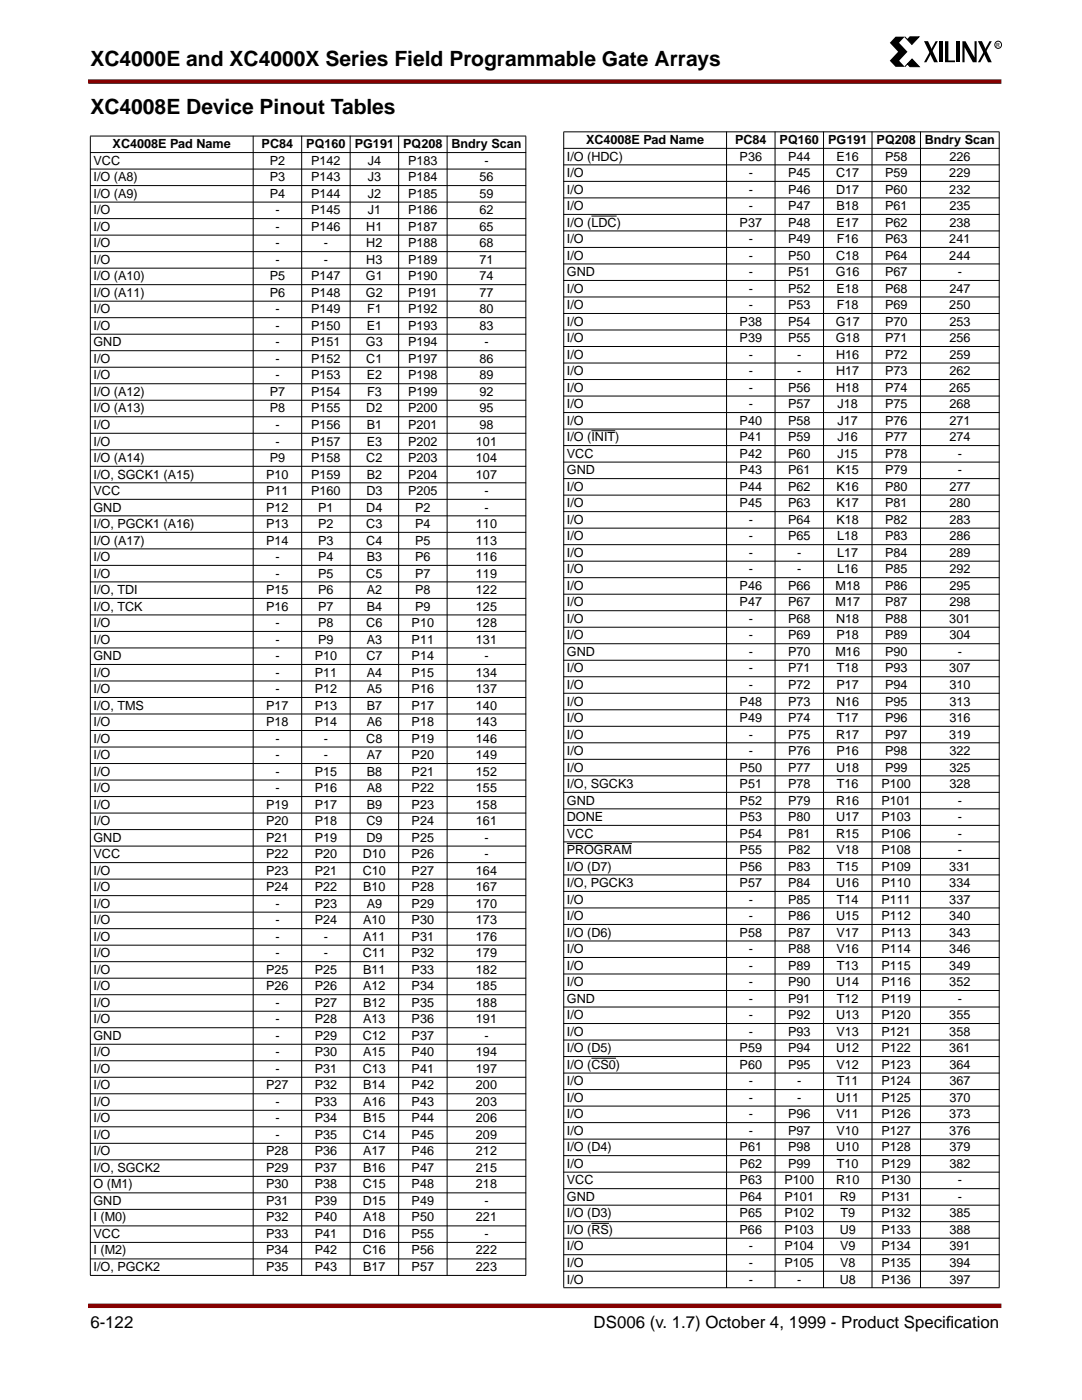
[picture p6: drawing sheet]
<svg xmlns="http://www.w3.org/2000/svg" width="216mm" height="279mm" viewBox="0 0 216 279" stroke-linecap="round" stroke-linejoin="round" font-family="sans-serif">
<path d="M178.7 7.3h1.8l-1.1 1.2 1.7 1.8-1.7 1.8 1.1 1.2h-1.8l-1.2-1.2 1.7-1.8-1.6-1.8zM184.4 8.2h.8l1.9 4.2h-.7zM186.7 8.2h.4l-2.3 4.2h-.4zM187.3 8.2h.7v4.2h-.7zM188.6 8.2h.6v3.9h1.4v.3h-2zM190.9 8.2h.7v4.2h-.7zM192 8.2h.7l1.8 3.3v-3.3h.4v4.2h-.8l-1.6-3v3h-.5zM195.1 8.2h.8l2 4.2h-.8zM197.5 8.2h.4l-2.3 4.2h-.5z" fill="#000"/>
<path d="M180.5 7.3l.6 .6 .5-.5h1.8l-1.4 1.5zM182 11.8l1.4 1.5h-1.8l-.5-.5-.6 .5z" fill="#000" stroke="#000" stroke-width=".2"/>
<circle cx="199.2" cy="9" r=".7" fill="none" stroke="#000" stroke-width=".2"/>
<path d="M18 16.3h181.4M18 260.6h181.4" fill="none" stroke="#850000" stroke-width=".88"/>
<path d="M18 262.9h181.4v4.3h-181.4z" fill-rule="evenodd" fill="#fff"/>
<g fill="#000" stroke="#000" stroke-width=".2">
<path d="M18 27.2h87zM18 30.4h87zM18 33.7h87zM18 37h87zM112.4 26.3h87zM112.4 29.6h87zM112.4 32.9h87zM112.4 36.2h87zM112.4 39.5h87zM18 40.3h87zM18 43.6h87zM18 46.9h87z"/>
<path d="M18 50.2h87zM18 53.5h87zM18 56.8h87zM112.4 42.8h87zM112.4 46.1h87zM112.4 49.4h87zM112.4 52.7h87zM112.4 56h87zM112.4 59.3h87zM18 60.1h87zM18 63.4h87zM18 66.7h87z"/>
<path d="M18 70h87zM18 73.3h87zM18 76.6h87zM18 79.9h87zM112.4 62.6h87zM112.4 65.9h87zM112.4 69.2h87zM112.4 72.4h87zM112.4 75.7h87zM112.4 79h87zM18 83.2h87zM18 86.5h87z"/>
<path d="M18 89.8h87zM18 93.1h87zM18 96.4h87zM18 99.7h87zM112.4 82.3h87zM112.4 85.6h87zM112.4 88.9h87zM112.4 92.2h87zM112.4 95.5h87zM112.4 98.8h87zM18 102.9h87zM18 106.2h87z"/>
<path d="M18 109.5h87zM18 112.8h87zM18 116.1h87zM18 119.4h87zM112.4 102.1h87zM112.4 105.4h87zM112.4 108.7h87zM112.4 112h87zM112.4 115.3h87zM112.4 118.6h87zM18 122.7h87zM18 126h87z"/>
<path d="M18 129.3h87zM18 132.6h87zM18 135.9h87zM18 139.2h87zM112.4 121.9h87zM112.4 125.2h87zM112.4 128.5h87zM112.4 131.8h87zM112.4 135.1h87zM112.4 138.4h87zM18 142.5h87zM18 145.8h87z"/>
<path d="M18 149.1h87zM18 152.4h87zM18 155.7h87zM18 159h87zM112.4 141.7h87zM112.4 144.9h87zM112.4 148.2h87zM112.4 151.5h87zM112.4 154.8h87zM112.4 158.1h87zM18 162.3h87zM18 165.6h87z"/>
<path d="M18 168.9h87zM18 172.2h87zM18 175.4h87zM18 178.7h87zM112.4 161.4h87zM112.4 164.7h87zM112.4 168h87zM112.4 171.3h87zM112.4 174.6h87zM112.4 177.9h87zM18 182h87zM18 185.3h87z"/>
<path d="M18 188.6h87zM18 191.9h87zM18 195.2h87zM18 198.5h87zM112.4 181.2h87zM112.4 184.5h87zM112.4 187.8h87zM112.4 191.1h87zM112.4 194.4h87zM112.4 197.7h87zM18 201.8h87zM18 205.1h87z"/>
<path d="M18 208.4h87zM18 211.7h87zM18 215h87zM18 218.3h87zM112.4 201h87zM112.4 204.3h87zM112.4 207.6h87zM112.4 210.9h87zM112.4 214.2h87zM112.4 217.4h87zM18 221.6h87zM18 224.9h87z"/>
<path d="M18 228.2h87zM18 231.5h87zM18 234.8h87zM18 238.1h87zM112.4 220.7h87zM112.4 224h87zM112.4 227.3h87zM112.4 230.6h87zM112.4 233.9h87zM112.4 237.2h87zM18 27.2v227.3zM50.5 27.1v227.5z"/>
<path d="M60.2 27.1v227.5zM69.9 27.1v227.5zM79.5 27.1v227.5zM89.2 27.1v227.5zM104.9 27.2v227.3zM18 241.4h87zM18 244.7h87zM18 247.9h87zM18 251.2h87zM18 254.5h87zM112.5 26.4v230.5zM145 26.3v230.7z"/>
<path d="M154.7 26.3v230.7zM164.3 26.3v230.7zM174 26.3v230.7zM183.7 26.3v230.7zM199.4 26.4v230.5zM112.4 240.5h87zM112.4 243.8h87zM112.4 247.1h87zM112.4 250.4h87zM112.4 253.7h87zM112.4 257h87z"/>
</g>
<path d="M118 43.1h5M118 86h4.8M113.1 168.3h13M118 211.2h4.9M118 244.1h3.5" fill="none" stroke="#000" stroke-width=".2"/>
<g font-size="4.2">
<text x="18" y="13.1">XC4000E and XC4000X Series Field Programmable Gate Arrays</text>
<text x="18" y="22.8">XC4008E Device Pinout Tables</text>
</g>
<g font-size="3.4">
<text x="18" y="265.1">6-122</text>
<text x="118.5" y="265.1">DS006 (v. 1.7) October 4, 1999 - Product Specif</text>
<text x="188.7" y="265.1">ication</text>
</g>
<g font-size="2.5">
<text x="22.5" y="29.6">XC4008E Pad Name</text>
<text x="52.2" y="29.6">PC84</text>
<text x="61.1" y="29.6">PQ160</text>
<text x="70.8" y="29.6">PG191</text>
<text x="80.5" y="29.6">PQ208 Bndry Scan</text>
<text x="116.9" y="28.8">XC4008E Pad Name</text>
<text x="146.7" y="28.8">PC84</text>
<text x="155.6" y="28.8">PQ160</text>
<text x="165.2" y="28.8">PG191</text>
<text x="174.9" y="28.8">PQ208 Bndry Scan</text>
<text x="18.7" y="32.9">VCC</text>
<text x="53.8" y="32.9">P2</text>
<text x="62.1" y="32.9">P142</text>
<text x="73.4" y="32.9">J4</text>
<text x="81.4" y="32.9">P183</text>
<text x="96.7" y="32.9">-</text>
<text x="113.1" y="32.1">I/O (HDC)</text>
<text x="113.1" y="35.4">I/O</text>
<text x="147.6" y="32.1">P36</text>
<text x="149.4" y="35.4">-</text>
<text x="157.2" y="35.4">P45</text>
<text x="157.2" y="32.1">P44</text>
<text x="166.8" y="35.4">C17</text>
<text x="166.9" y="32.1">E16</text>
<text x="176.6" y="35.4">P59</text>
<text x="176.6" y="32.1">P58</text>
<text x="189.4" y="35.4">229</text>
<text x="189.4" y="32.1">226</text>
<text x="18.7" y="36.2">I/O (A8)</text>
<text x="18.7" y="39.5">I/O (A9)</text>
<text x="53.8" y="36.2">P3</text>
<text x="53.8" y="39.5">P4</text>
<text x="62.1" y="36.2">P143</text>
<text x="62.1" y="39.5">P144</text>
<text x="73.4" y="36.2">J3</text>
<text x="73.4" y="39.5">J2</text>
<text x="81.4" y="36.2">P184</text>
<text x="81.4" y="39.5">P185</text>
<text x="95.7" y="36.2">56</text>
<text x="95.7" y="39.5">59</text>
<text x="113.1" y="38.7">I/O</text>
<text x="113.1" y="41.9">I/O</text>
<text x="149.4" y="38.7">-</text>
<text x="149.4" y="41.9">-</text>
<text x="157.2" y="38.7">P46</text>
<text x="157.2" y="41.9">P47</text>
<text x="166.8" y="38.7">D17</text>
<text x="166.9" y="41.9">B18</text>
<text x="176.6" y="38.7">P60</text>
<text x="176.6" y="41.9">P61</text>
<text x="189.4" y="38.7">232</text>
<text x="189.4" y="41.9">235</text>
<text x="18.7" y="42.8">I/O</text>
<text x="18.7" y="46.1">I/O</text>
<text x="54.9" y="42.8">-</text>
<text x="54.9" y="46.1">-</text>
<text x="62.1" y="42.8">P145</text>
<text x="62.1" y="46.1">P146</text>
<text x="73.1" y="46.1">H1</text>
<text x="73.4" y="42.8">J1</text>
<text x="81.4" y="42.8">P186</text>
<text x="81.4" y="46.1">P187</text>
<text x="95.7" y="42.8">62</text>
<text x="95.7" y="46.1">65</text>
<text x="113.1" y="45.2">I/O (LDC)</text>
<text x="147.6" y="45.2">P37</text>
<text x="157.2" y="45.2">P48</text>
<text x="166.9" y="45.2">E17</text>
<text x="176.6" y="45.2">P62</text>
<text x="189.4" y="45.2">238</text>
<text x="18.7" y="49.4">I/O</text>
<text x="18.7" y="52.7">I/O</text>
<text x="54.9" y="49.4">-</text>
<text x="54.9" y="52.7">-</text>
<text x="64.6" y="49.4">-</text>
<text x="64.6" y="52.7">-</text>
<text x="73.1" y="49.4">H2</text>
<text x="73.1" y="52.7">H3</text>
<text x="81.4" y="49.4">P188</text>
<text x="81.4" y="52.7">P189</text>
<text x="95.7" y="49.4">68</text>
<text x="95.7" y="52.7">71</text>
<text x="113.1" y="48.5">I/O</text>
<text x="113.1" y="51.8">I/O</text>
<text x="149.4" y="48.5">-</text>
<text x="149.4" y="51.8">-</text>
<text x="157.2" y="48.5">P49</text>
<text x="157.2" y="51.8">P50</text>
<text x="166.8" y="51.8">C18</text>
<text x="167" y="48.5">F16</text>
<text x="176.6" y="48.5">P63</text>
<text x="176.6" y="51.8">P64</text>
<text x="189.4" y="48.5">241</text>
<text x="189.4" y="51.8">244</text>
<text x="18.7" y="56">I/O (A10)</text>
<text x="18.7" y="59.3">I/O (A11)</text>
<text x="53.8" y="56">P5</text>
<text x="53.8" y="59.3">P6</text>
<text x="62.1" y="56">P147</text>
<text x="62.1" y="59.3">P148</text>
<text x="73" y="56">G1</text>
<text x="73" y="59.3">G2</text>
<text x="81.4" y="56">P190</text>
<text x="81.4" y="59.3">P191</text>
<text x="95.7" y="56">74</text>
<text x="95.7" y="59.3">77</text>
<text x="113.1" y="55.1">GND</text>
<text x="113.1" y="58.4">I/O</text>
<text x="149.4" y="55.1">-</text>
<text x="149.4" y="58.4">-</text>
<text x="157.2" y="55.1">P51</text>
<text x="157.2" y="58.4">P52</text>
<text x="166.8" y="55.1">G16</text>
<text x="166.9" y="58.4">E18</text>
<text x="176.6" y="55.1">P67</text>
<text x="176.6" y="58.4">P68</text>
<text x="189.4" y="58.4">247</text>
<text x="191.1" y="55.1">-</text>
<text x="18.7" y="62.6">I/O</text>
<text x="18.7" y="65.8">I/O</text>
<text x="54.9" y="62.6">-</text>
<text x="54.9" y="65.8">-</text>
<text x="62.1" y="62.6">P149</text>
<text x="62.1" y="65.8">P150</text>
<text x="73.2" y="65.8">E1</text>
<text x="73.2" y="62.6">F1</text>
<text x="81.4" y="62.6">P192</text>
<text x="81.4" y="65.8">P193</text>
<text x="95.7" y="62.6">80</text>
<text x="95.7" y="65.8">83</text>
<text x="113.1" y="61.7">I/O</text>
<text x="113.1" y="65">I/O</text>
<text x="147.6" y="65">P38</text>
<text x="149.4" y="61.7">-</text>
<text x="157.2" y="61.7">P53</text>
<text x="157.2" y="65">P54</text>
<text x="166.8" y="65">G17</text>
<text x="167" y="61.7">F18</text>
<text x="176.6" y="61.7">P69</text>
<text x="176.6" y="65">P70</text>
<text x="189.4" y="61.7">250</text>
<text x="189.4" y="65">253</text>
<text x="18.7" y="69.1">GND</text>
<text x="54.9" y="69.1">-</text>
<text x="62.1" y="69.1">P151</text>
<text x="73" y="69.1">G3</text>
<text x="81.4" y="69.1">P194</text>
<text x="96.7" y="69.1">-</text>
<text x="113.1" y="68.3">I/O</text>
<text x="113.1" y="71.6">I/O</text>
<text x="147.6" y="68.3">P39</text>
<text x="149.4" y="71.6">-</text>
<text x="157.2" y="68.3">P55</text>
<text x="159.1" y="71.6">-</text>
<text x="166.8" y="68.3">G18</text>
<text x="166.9" y="71.6">H16</text>
<text x="176.6" y="71.6">P72</text>
<text x="176.6" y="68.3">P71</text>
<text x="189.4" y="71.6">259</text>
<text x="189.4" y="68.3">256</text>
<text x="18.7" y="72.4">I/O</text>
<text x="18.7" y="75.7">I/O</text>
<text x="54.9" y="72.4">-</text>
<text x="54.9" y="75.7">-</text>
<text x="62.1" y="72.4">P152</text>
<text x="62.1" y="75.7">P153</text>
<text x="73.1" y="72.4">C1</text>
<text x="73.2" y="75.7">E2</text>
<text x="81.4" y="72.4">P197</text>
<text x="81.4" y="75.7">P198</text>
<text x="95.7" y="72.4">86</text>
<text x="95.7" y="75.7">89</text>
<text x="113.1" y="74.9">I/O</text>
<text x="149.4" y="74.9">-</text>
<text x="159.1" y="74.9">-</text>
<text x="166.9" y="74.9">H17</text>
<text x="176.6" y="74.9">P73</text>
<text x="189.4" y="74.9">262</text>
<text x="18.7" y="79">I/O (A12)</text>
<text x="18.7" y="82.3">I/O (A13)</text>
<text x="53.8" y="79">P7</text>
<text x="53.8" y="82.3">P8</text>
<text x="62.1" y="79">P154</text>
<text x="62.1" y="82.3">P155</text>
<text x="73.1" y="82.3">D2</text>
<text x="73.2" y="79">F3</text>
<text x="81.4" y="79">P199</text>
<text x="81.4" y="82.3">P200</text>
<text x="95.7" y="79">92</text>
<text x="95.7" y="82.3">95</text>
<text x="113.1" y="78.2">I/O</text>
<text x="113.1" y="81.5">I/O</text>
<text x="149.4" y="78.2">-</text>
<text x="149.4" y="81.5">-</text>
<text x="157.2" y="78.2">P56</text>
<text x="157.2" y="81.5">P57</text>
<text x="166.8" y="78.2">H18</text>
<text x="167.1" y="81.5">J18</text>
<text x="176.6" y="78.2">P74</text>
<text x="176.6" y="81.5">P75</text>
<text x="189.4" y="78.2">265</text>
<text x="189.4" y="81.5">268</text>
<text x="18.7" y="85.6">I/O</text>
<text x="18.7" y="88.9">I/O</text>
<text x="54.9" y="85.6">-</text>
<text x="54.9" y="88.9">-</text>
<text x="62.1" y="85.6">P156</text>
<text x="62.1" y="88.9">P157</text>
<text x="73.2" y="85.6">B1</text>
<text x="73.2" y="88.9">E3</text>
<text x="81.4" y="85.6">P201</text>
<text x="81.4" y="88.9">P202</text>
<text x="95" y="88.9">101</text>
<text x="95.7" y="85.6">98</text>
<text x="113.1" y="84.8">I/O</text>
<text x="113.1" y="88.1">I/O (INIT)</text>
<text x="147.6" y="88.1">P41</text>
<text x="147.6" y="84.8">P40</text>
<text x="157.2" y="88.1">P59</text>
<text x="157.2" y="84.8">P58</text>
<text x="167.1" y="88.1">J16</text>
<text x="167.1" y="84.8">J17</text>
<text x="176.6" y="88.1">P77</text>
<text x="176.6" y="84.8">P76</text>
<text x="189.4" y="88.1">274</text>
<text x="189.4" y="84.8">271</text>
<text x="18.7" y="92.2">I/O (A14)</text>
<text x="18.7" y="95.5">I/O, SGCK1 (A15)</text>
<text x="53.1" y="95.5">P10</text>
<text x="53.8" y="92.2">P9</text>
<text x="62.1" y="92.2">P158</text>
<text x="62.1" y="95.5">P159</text>
<text x="73.1" y="92.2">C2</text>
<text x="73.2" y="95.5">B2</text>
<text x="81.4" y="92.2">P203</text>
<text x="81.4" y="95.5">P204</text>
<text x="95" y="92.2">104</text>
<text x="95" y="95.5">107</text>
<text x="113.1" y="91.4">VCC</text>
<text x="113.1" y="94.7">GND</text>
<text x="147.6" y="91.4">P42</text>
<text x="147.6" y="94.7">P43</text>
<text x="157.2" y="91.4">P60</text>
<text x="157.2" y="94.7">P61</text>
<text x="166.9" y="94.7">K15</text>
<text x="167.1" y="91.4">J15</text>
<text x="176.6" y="91.4">P78</text>
<text x="176.6" y="94.7">P79</text>
<text x="191.1" y="91.4">-</text>
<text x="191.1" y="94.7">-</text>
<text x="18.7" y="98.8">VCC</text>
<text x="53.1" y="98.8">P11</text>
<text x="62.1" y="98.8">P160</text>
<text x="73.1" y="98.8">D3</text>
<text x="81.4" y="98.8">P205</text>
<text x="96.7" y="98.8">-</text>
<text x="113.1" y="98">I/O</text>
<text x="113.1" y="101.3">I/O</text>
<text x="147.6" y="98">P44</text>
<text x="147.6" y="101.3">P45</text>
<text x="157.2" y="98">P62</text>
<text x="157.2" y="101.3">P63</text>
<text x="166.9" y="98">K16</text>
<text x="166.9" y="101.3">K17</text>
<text x="176.6" y="98">P80</text>
<text x="176.6" y="101.3">P81</text>
<text x="189.4" y="98">277</text>
<text x="189.4" y="101.3">280</text>
<text x="18.7" y="102.1">GND</text>
<text x="18.7" y="105.4">I/O, PGCK1 (A16)</text>
<text x="53.1" y="102.1">P12</text>
<text x="53.1" y="105.4">P13</text>
<text x="63.5" y="102.1">P1</text>
<text x="63.5" y="105.4">P2</text>
<text x="73.1" y="102.1">D4</text>
<text x="73.1" y="105.4">C3</text>
<text x="82.8" y="102.1">P2</text>
<text x="82.8" y="105.4">P4</text>
<text x="95" y="105.4">110</text>
<text x="96.7" y="102.1">-</text>
<text x="113.1" y="104.6">I/O</text>
<text x="113.1" y="107.9">I/O</text>
<text x="149.4" y="104.6">-</text>
<text x="149.4" y="107.9">-</text>
<text x="157.2" y="104.6">P64</text>
<text x="157.2" y="107.9">P65</text>
<text x="166.9" y="104.6">K18</text>
<text x="167.1" y="107.9">L18</text>
<text x="176.6" y="104.6">P82</text>
<text x="176.6" y="107.9">P83</text>
<text x="189.4" y="104.6">283</text>
<text x="189.4" y="107.9">286</text>
<text x="18.7" y="108.7">I/O (A17)</text>
<text x="18.7" y="112">I/O</text>
<text x="53.1" y="108.7">P14</text>
<text x="54.9" y="112">-</text>
<text x="63.5" y="108.7">P3</text>
<text x="63.5" y="112">P4</text>
<text x="73.1" y="108.7">C4</text>
<text x="73.2" y="112">B3</text>
<text x="82.8" y="108.7">P5</text>
<text x="82.8" y="112">P6</text>
<text x="95" y="108.7">113</text>
<text x="95" y="112">116</text>
<text x="113.1" y="111.1">I/O</text>
<text x="149.4" y="111.1">-</text>
<text x="159.1" y="111.1">-</text>
<text x="167.1" y="111.1">L17</text>
<text x="176.6" y="111.1">P84</text>
<text x="189.4" y="111.1">289</text>
<text x="18.7" y="115.3">I/O</text>
<text x="18.7" y="118.6">I/O, TDI</text>
<text x="53.1" y="118.6">P15</text>
<text x="54.9" y="115.3">-</text>
<text x="63.5" y="115.3">P5</text>
<text x="63.5" y="118.6">P6</text>
<text x="73.1" y="115.3">C5</text>
<text x="73.2" y="118.6">A2</text>
<text x="82.8" y="115.3">P7</text>
<text x="82.8" y="118.6">P8</text>
<text x="95" y="115.3">119</text>
<text x="95" y="118.6">122</text>
<text x="113.1" y="114.4">I/O</text>
<text x="113.1" y="117.7">I/O</text>
<text x="147.6" y="117.7">P46</text>
<text x="149.4" y="114.4">-</text>
<text x="157.2" y="117.7">P66</text>
<text x="159.1" y="114.4">-</text>
<text x="166.7" y="117.7">M18</text>
<text x="167.1" y="114.4">L16</text>
<text x="176.6" y="114.4">P85</text>
<text x="176.6" y="117.7">P86</text>
<text x="189.4" y="114.4">292</text>
<text x="189.4" y="117.7">295</text>
<text x="18.7" y="121.9">I/O, TCK</text>
<text x="18.7" y="125.2">I/O</text>
<text x="53.1" y="121.9">P16</text>
<text x="54.9" y="125.2">-</text>
<text x="63.5" y="121.9">P7</text>
<text x="63.5" y="125.2">P8</text>
<text x="73.1" y="125.2">C6</text>
<text x="73.2" y="121.9">B4</text>
<text x="82.1" y="125.2">P10</text>
<text x="82.8" y="121.9">P9</text>
<text x="95" y="125.2">128</text>
<text x="95" y="121.9">125</text>
<text x="113.1" y="121">I/O</text>
<text x="113.1" y="124.3">I/O</text>
<text x="147.6" y="121">P47</text>
<text x="149.4" y="124.3">-</text>
<text x="157.2" y="124.3">P68</text>
<text x="157.2" y="121">P67</text>
<text x="166.7" y="121">M17</text>
<text x="166.8" y="124.3">N18</text>
<text x="176.6" y="124.3">P88</text>
<text x="176.6" y="121">P87</text>
<text x="189.4" y="124.3">301</text>
<text x="189.4" y="121">298</text>
<text x="18.7" y="128.4">I/O</text>
<text x="18.7" y="131.7">GND</text>
<text x="54.9" y="128.4">-</text>
<text x="54.9" y="131.7">-</text>
<text x="62.8" y="131.7">P10</text>
<text x="63.5" y="128.4">P9</text>
<text x="73.1" y="131.7">C7</text>
<text x="73.2" y="128.4">A3</text>
<text x="82.1" y="128.4">P11</text>
<text x="82.1" y="131.7">P14</text>
<text x="95" y="128.4">131</text>
<text x="96.7" y="131.7">-</text>
<text x="113.1" y="127.6">I/O</text>
<text x="113.1" y="130.9">GND</text>
<text x="149.4" y="127.6">-</text>
<text x="149.4" y="130.9">-</text>
<text x="157.2" y="127.6">P69</text>
<text x="157.2" y="130.9">P70</text>
<text x="166.7" y="130.9">M16</text>
<text x="166.9" y="127.6">P18</text>
<text x="176.6" y="130.9">P90</text>
<text x="176.6" y="127.6">P89</text>
<text x="189.4" y="127.6">304</text>
<text x="191.1" y="130.9">-</text>
<text x="18.7" y="135">I/O</text>
<text x="54.9" y="135">-</text>
<text x="62.8" y="135">P11</text>
<text x="73.2" y="135">A4</text>
<text x="82.1" y="135">P15</text>
<text x="95" y="135">134</text>
<text x="113.1" y="134.2">I/O</text>
<text x="113.1" y="137.5">I/O</text>
<text x="149.4" y="134.2">-</text>
<text x="149.4" y="137.5">-</text>
<text x="157.2" y="134.2">P71</text>
<text x="157.2" y="137.5">P72</text>
<text x="166.9" y="137.5">P17</text>
<text x="167" y="134.2">T18</text>
<text x="176.6" y="134.2">P93</text>
<text x="176.6" y="137.5">P94</text>
<text x="189.4" y="134.2">307</text>
<text x="189.4" y="137.5">310</text>
<text x="18.7" y="138.3">I/O</text>
<text x="18.7" y="141.6">I/O, TMS</text>
<text x="53.1" y="141.6">P17</text>
<text x="54.9" y="138.3">-</text>
<text x="62.8" y="138.3">P12</text>
<text x="62.8" y="141.6">P13</text>
<text x="73.2" y="138.3">A5</text>
<text x="73.2" y="141.6">B7</text>
<text x="82.1" y="138.3">P16</text>
<text x="82.1" y="141.6">P17</text>
<text x="95" y="138.3">137</text>
<text x="95" y="141.6">140</text>
<text x="113.1" y="140.8">I/O</text>
<text x="147.6" y="140.8">P48</text>
<text x="157.2" y="140.8">P73</text>
<text x="166.9" y="140.8">N16</text>
<text x="176.6" y="140.8">P95</text>
<text x="189.4" y="140.8">313</text>
<text x="18.7" y="144.9">I/O</text>
<text x="18.7" y="148.2">I/O</text>
<text x="53.1" y="144.9">P18</text>
<text x="54.9" y="148.2">-</text>
<text x="62.8" y="144.9">P14</text>
<text x="64.6" y="148.2">-</text>
<text x="73.1" y="148.2">C8</text>
<text x="73.2" y="144.9">A6</text>
<text x="82.1" y="144.9">P18</text>
<text x="82.1" y="148.2">P19</text>
<text x="95" y="144.9">143</text>
<text x="95" y="148.2">146</text>
<text x="113.1" y="144.1">I/O</text>
<text x="113.1" y="147.4">I/O</text>
<text x="147.6" y="144.1">P49</text>
<text x="149.4" y="147.4">-</text>
<text x="157.2" y="147.4">P75</text>
<text x="157.2" y="144.1">P74</text>
<text x="166.8" y="147.4">R17</text>
<text x="167" y="144.1">T17</text>
<text x="176.6" y="147.4">P97</text>
<text x="176.6" y="144.1">P96</text>
<text x="189.4" y="147.4">319</text>
<text x="189.4" y="144.1">316</text>
<text x="18.7" y="151.5">I/O</text>
<text x="18.7" y="154.8">I/O</text>
<text x="54.9" y="151.5">-</text>
<text x="54.9" y="154.8">-</text>
<text x="62.8" y="154.8">P15</text>
<text x="64.6" y="151.5">-</text>
<text x="73.2" y="151.5">A7</text>
<text x="73.2" y="154.8">B8</text>
<text x="82.1" y="151.5">P20</text>
<text x="82.1" y="154.8">P21</text>
<text x="95" y="151.5">149</text>
<text x="95" y="154.8">152</text>
<text x="113.1" y="150.7">I/O</text>
<text x="113.1" y="154">I/O</text>
<text x="147.6" y="154">P50</text>
<text x="149.4" y="150.7">-</text>
<text x="157.2" y="150.7">P76</text>
<text x="157.2" y="154">P77</text>
<text x="166.9" y="154">U18</text>
<text x="166.9" y="150.7">P16</text>
<text x="176.6" y="150.7">P98</text>
<text x="176.6" y="154">P99</text>
<text x="189.4" y="150.7">322</text>
<text x="189.4" y="154">325</text>
<text x="18.7" y="158.1">I/O</text>
<text x="18.7" y="161.4">I/O</text>
<text x="53.1" y="161.4">P19</text>
<text x="54.9" y="158.1">-</text>
<text x="62.8" y="158.1">P16</text>
<text x="62.8" y="161.4">P17</text>
<text x="73.2" y="158.1">A8</text>
<text x="73.2" y="161.4">B9</text>
<text x="82.1" y="158.1">P22</text>
<text x="82.1" y="161.4">P23</text>
<text x="95" y="158.1">155</text>
<text x="95" y="161.4">158</text>
<text x="113.1" y="157.3">I/O, SGCK3</text>
<text x="113.1" y="160.6">GND</text>
<text x="147.6" y="157.3">P51</text>
<text x="147.6" y="160.6">P52</text>
<text x="157.2" y="157.3">P78</text>
<text x="157.2" y="160.6">P79</text>
<text x="166.9" y="160.6">R16</text>
<text x="167" y="157.3">T16</text>
<text x="175.9" y="157.3">P100</text>
<text x="175.9" y="160.6">P101</text>
<text x="189.4" y="157.3">328</text>
<text x="191.1" y="160.6">-</text>
<text x="18.7" y="164.7">I/O</text>
<text x="18.7" y="168">GND</text>
<text x="53.1" y="164.7">P20</text>
<text x="53.1" y="168">P21</text>
<text x="62.8" y="164.7">P18</text>
<text x="62.8" y="168">P19</text>
<text x="73.1" y="164.7">C9</text>
<text x="73.1" y="168">D9</text>
<text x="82.1" y="164.7">P24</text>
<text x="82.1" y="168">P25</text>
<text x="95" y="164.7">161</text>
<text x="96.7" y="168">-</text>
<text x="113.1" y="163.9">DONE</text>
<text x="113.1" y="167.2">VCC</text>
<text x="147.6" y="163.9">P53</text>
<text x="147.6" y="167.2">P54</text>
<text x="157.2" y="163.9">P80</text>
<text x="157.2" y="167.2">P81</text>
<text x="166.9" y="163.9">U17</text>
<text x="166.9" y="167.2">R15</text>
<text x="175.9" y="163.9">P103</text>
<text x="175.9" y="167.2">P106</text>
<text x="191.1" y="163.9">-</text>
<text x="191.1" y="167.2">-</text>
<text x="18.7" y="171.3">VCC</text>
<text x="53.1" y="171.3">P22</text>
<text x="62.8" y="171.3">P20</text>
<text x="72.4" y="171.3">D10</text>
<text x="82.1" y="171.3">P26</text>
<text x="96.7" y="171.3">-</text>
<text x="113.1" y="173.8">I/O (D7)</text>
<text x="113.1" y="170.5">PROGRAM</text>
<text x="147.6" y="170.5">P55</text>
<text x="147.6" y="173.8">P56</text>
<text x="157.2" y="170.5">P82</text>
<text x="157.2" y="173.8">P83</text>
<text x="166.9" y="170.5">V18</text>
<text x="167" y="173.8">T15</text>
<text x="175.9" y="170.5">P108</text>
<text x="175.9" y="173.8">P109</text>
<text x="189.4" y="173.8">331</text>
<text x="191.1" y="170.5">-</text>
<text x="18.7" y="174.6">I/O</text>
<text x="18.7" y="177.9">I/O</text>
<text x="53.1" y="174.6">P23</text>
<text x="53.1" y="177.9">P24</text>
<text x="62.8" y="174.6">P21</text>
<text x="62.8" y="177.9">P22</text>
<text x="72.4" y="174.6">C10</text>
<text x="72.5" y="177.9">B10</text>
<text x="82.1" y="174.6">P27</text>
<text x="82.1" y="177.9">P28</text>
<text x="95" y="174.6">164</text>
<text x="95" y="177.9">167</text>
<text x="113.1" y="177.1">I/O, PGCK3</text>
<text x="147.6" y="177.1">P57</text>
<text x="157.2" y="177.1">P84</text>
<text x="166.9" y="177.1">U16</text>
<text x="175.9" y="177.1">P110</text>
<text x="189.4" y="177.1">334</text>
<text x="18.7" y="181.2">I/O</text>
<text x="18.7" y="184.5">I/O</text>
<text x="54.9" y="181.2">-</text>
<text x="54.9" y="184.5">-</text>
<text x="62.8" y="181.2">P23</text>
<text x="62.8" y="184.5">P24</text>
<text x="72.5" y="184.5">A10</text>
<text x="73.2" y="181.2">A9</text>
<text x="82.1" y="181.2">P29</text>
<text x="82.1" y="184.5">P30</text>
<text x="95" y="181.2">170</text>
<text x="95" y="184.5">173</text>
<text x="113.1" y="180.4">I/O</text>
<text x="113.1" y="183.7">I/O</text>
<text x="149.4" y="180.4">-</text>
<text x="149.4" y="183.7">-</text>
<text x="157.2" y="180.4">P85</text>
<text x="157.2" y="183.7">P86</text>
<text x="166.8" y="183.7">U15</text>
<text x="167" y="180.4">T14</text>
<text x="175.9" y="180.4">P111</text>
<text x="175.9" y="183.7">P112</text>
<text x="189.4" y="180.4">337</text>
<text x="189.4" y="183.7">340</text>
<text x="18.7" y="187.7">I/O</text>
<text x="18.7" y="191">I/O</text>
<text x="54.9" y="187.7">-</text>
<text x="54.9" y="191">-</text>
<text x="64.6" y="187.7">-</text>
<text x="64.6" y="191">-</text>
<text x="72.4" y="191">C11</text>
<text x="72.5" y="187.7">A11</text>
<text x="82.1" y="187.7">P31</text>
<text x="82.1" y="191">P32</text>
<text x="95" y="187.7">176</text>
<text x="95" y="191">179</text>
<text x="113.1" y="186.9">I/O (D6)</text>
<text x="113.1" y="190.2">I/O</text>
<text x="147.6" y="186.9">P58</text>
<text x="149.4" y="190.2">-</text>
<text x="157.2" y="190.2">P88</text>
<text x="157.2" y="186.9">P87</text>
<text x="166.9" y="190.2">V16</text>
<text x="166.9" y="186.9">V17</text>
<text x="175.9" y="190.2">P114</text>
<text x="175.9" y="186.9">P113</text>
<text x="189.4" y="190.2">346</text>
<text x="189.4" y="186.9">343</text>
<text x="18.7" y="194.3">I/O</text>
<text x="18.7" y="197.6">I/O</text>
<text x="53.1" y="194.3">P25</text>
<text x="53.1" y="197.6">P26</text>
<text x="62.8" y="194.3">P25</text>
<text x="62.8" y="197.6">P26</text>
<text x="72.5" y="194.3">B11</text>
<text x="72.5" y="197.6">A12</text>
<text x="82.1" y="194.3">P33</text>
<text x="82.1" y="197.6">P34</text>
<text x="95" y="194.3">182</text>
<text x="95" y="197.6">185</text>
<text x="113.1" y="193.5">I/O</text>
<text x="113.1" y="196.8">I/O</text>
<text x="149.4" y="193.5">-</text>
<text x="149.4" y="196.8">-</text>
<text x="157.2" y="193.5">P89</text>
<text x="157.2" y="196.8">P90</text>
<text x="166.8" y="196.8">U14</text>
<text x="167" y="193.5">T13</text>
<text x="175.9" y="193.5">P115</text>
<text x="175.9" y="196.8">P116</text>
<text x="189.4" y="193.5">349</text>
<text x="189.4" y="196.8">352</text>
<text x="18.7" y="200.9">I/O</text>
<text x="54.9" y="200.9">-</text>
<text x="62.8" y="200.9">P27</text>
<text x="72.5" y="200.9">B12</text>
<text x="82.1" y="200.9">P35</text>
<text x="95" y="200.9">188</text>
<text x="113.1" y="200.1">GND</text>
<text x="113.1" y="203.4">I/O</text>
<text x="149.4" y="200.1">-</text>
<text x="149.4" y="203.4">-</text>
<text x="157.2" y="200.1">P91</text>
<text x="157.2" y="203.4">P92</text>
<text x="166.8" y="203.4">U13</text>
<text x="167" y="200.1">T12</text>
<text x="175.9" y="200.1">P119</text>
<text x="175.9" y="203.4">P120</text>
<text x="189.4" y="203.4">355</text>
<text x="191.1" y="200.1">-</text>
<text x="18.7" y="204.2">I/O</text>
<text x="18.7" y="207.5">GND</text>
<text x="54.9" y="204.2">-</text>
<text x="54.9" y="207.5">-</text>
<text x="62.8" y="204.2">P28</text>
<text x="62.8" y="207.5">P29</text>
<text x="72.4" y="207.5">C12</text>
<text x="72.5" y="204.2">A13</text>
<text x="82.1" y="207.5">P37</text>
<text x="82.1" y="204.2">P36</text>
<text x="95" y="204.2">191</text>
<text x="96.7" y="207.5">-</text>
<text x="113.1" y="206.7">I/O</text>
<text x="149.4" y="206.7">-</text>
<text x="157.2" y="206.7">P93</text>
<text x="166.9" y="206.7">V13</text>
<text x="175.9" y="206.7">P121</text>
<text x="189.4" y="206.7">358</text>
<text x="18.7" y="210.8">I/O</text>
<text x="18.7" y="214.1">I/O</text>
<text x="54.9" y="210.8">-</text>
<text x="54.9" y="214.1">-</text>
<text x="62.8" y="210.8">P30</text>
<text x="62.8" y="214.1">P31</text>
<text x="72.4" y="214.1">C13</text>
<text x="72.5" y="210.8">A15</text>
<text x="82.1" y="214.1">P41</text>
<text x="82.1" y="210.8">P40</text>
<text x="95" y="214.1">197</text>
<text x="95" y="210.8">194</text>
<text x="113.1" y="210">I/O (D5)</text>
<text x="113.1" y="213.3">I/O (CS0)</text>
<text x="147.6" y="210">P59</text>
<text x="147.6" y="213.3">P60</text>
<text x="157.2" y="210">P94</text>
<text x="157.2" y="213.3">P95</text>
<text x="166.9" y="210">U12</text>
<text x="166.9" y="213.3">V12</text>
<text x="175.9" y="210">P122</text>
<text x="175.9" y="213.3">P123</text>
<text x="189.4" y="210">361</text>
<text x="189.4" y="213.3">364</text>
<text x="18.7" y="217.4">I/O</text>
<text x="18.7" y="220.7">I/O</text>
<text x="53.1" y="217.4">P27</text>
<text x="54.9" y="220.7">-</text>
<text x="62.8" y="217.4">P32</text>
<text x="62.8" y="220.7">P33</text>
<text x="72.5" y="217.4">B14</text>
<text x="72.5" y="220.7">A16</text>
<text x="82.1" y="217.4">P42</text>
<text x="82.1" y="220.7">P43</text>
<text x="95" y="217.4">200</text>
<text x="95" y="220.7">203</text>
<text x="113.1" y="216.6">I/O</text>
<text x="113.1" y="219.9">I/O</text>
<text x="149.4" y="216.6">-</text>
<text x="149.4" y="219.9">-</text>
<text x="159.1" y="216.6">-</text>
<text x="159.1" y="219.9">-</text>
<text x="166.9" y="219.9">U11</text>
<text x="167" y="216.6">T11</text>
<text x="175.9" y="216.6">P124</text>
<text x="175.9" y="219.9">P125</text>
<text x="189.4" y="216.6">367</text>
<text x="189.4" y="219.9">370</text>
<text x="18.7" y="224">I/O</text>
<text x="18.7" y="227.3">I/O</text>
<text x="54.9" y="224">-</text>
<text x="54.9" y="227.3">-</text>
<text x="62.8" y="224">P34</text>
<text x="62.8" y="227.3">P35</text>
<text x="72.4" y="227.3">C14</text>
<text x="72.5" y="224">B15</text>
<text x="82.1" y="227.3">P45</text>
<text x="82.1" y="224">P44</text>
<text x="95" y="227.3">209</text>
<text x="95" y="224">206</text>
<text x="113.1" y="223.2">I/O</text>
<text x="113.1" y="226.5">I/O</text>
<text x="149.4" y="223.2">-</text>
<text x="149.4" y="226.5">-</text>
<text x="157.2" y="223.2">P96</text>
<text x="157.2" y="226.5">P97</text>
<text x="166.9" y="223.2">V11</text>
<text x="166.9" y="226.5">V10</text>
<text x="175.9" y="223.2">P126</text>
<text x="175.9" y="226.5">P127</text>
<text x="189.4" y="223.2">373</text>
<text x="189.4" y="226.5">376</text>
<text x="18.7" y="230.6">I/O</text>
<text x="18.7" y="233.9">I/O, SGCK2</text>
<text x="53.1" y="230.6">P28</text>
<text x="53.1" y="233.9">P29</text>
<text x="62.8" y="230.6">P36</text>
<text x="62.8" y="233.9">P37</text>
<text x="72.5" y="230.6">A17</text>
<text x="72.5" y="233.9">B16</text>
<text x="82.1" y="230.6">P46</text>
<text x="82.1" y="233.9">P47</text>
<text x="95" y="230.6">212</text>
<text x="95" y="233.9">215</text>
<text x="113.1" y="229.8">I/O (D4)</text>
<text x="113.1" y="233.1">I/O</text>
<text x="147.6" y="229.8">P61</text>
<text x="147.6" y="233.1">P62</text>
<text x="157.2" y="229.8">P98</text>
<text x="157.2" y="233.1">P99</text>
<text x="166.9" y="229.8">U10</text>
<text x="167" y="233.1">T10</text>
<text x="175.9" y="229.8">P128</text>
<text x="175.9" y="233.1">P129</text>
<text x="189.4" y="229.8">379</text>
<text x="189.4" y="233.1">382</text>
<text x="18.7" y="237.2">O (M1)</text>
<text x="53.1" y="237.2">P30</text>
<text x="62.8" y="237.2">P38</text>
<text x="72.4" y="237.2">C15</text>
<text x="82.1" y="237.2">P48</text>
<text x="95" y="237.2">218</text>
<text x="113.1" y="236.4">VCC</text>
<text x="113.1" y="239.7">GND</text>
<text x="147.6" y="236.4">P63</text>
<text x="147.6" y="239.7">P64</text>
<text x="156.5" y="236.4">P100</text>
<text x="156.5" y="239.7">P101</text>
<text x="166.9" y="236.4">R10</text>
<text x="167.6" y="239.7">R9</text>
<text x="175.9" y="236.4">P130</text>
<text x="175.9" y="239.7">P131</text>
<text x="191.1" y="236.4">-</text>
<text x="191.1" y="239.7">-</text>
<text x="18.7" y="240.5">GND</text>
<text x="18.7" y="243.8">I (M0)</text>
<text x="53.1" y="240.5">P31</text>
<text x="53.1" y="243.8">P32</text>
<text x="62.8" y="240.5">P39</text>
<text x="62.8" y="243.8">P40</text>
<text x="72.4" y="240.5">D15</text>
<text x="72.5" y="243.8">A18</text>
<text x="82.1" y="240.5">P49</text>
<text x="82.1" y="243.8">P50</text>
<text x="95" y="243.8">221</text>
<text x="96.7" y="240.5">-</text>
<text x="113.1" y="243">I/O (D3)</text>
<text x="147.6" y="243">P65</text>
<text x="156.5" y="243">P102</text>
<text x="167.7" y="243">T9</text>
<text x="175.9" y="243">P132</text>
<text x="189.4" y="243">385</text>
<text x="18.7" y="247.1">VCC</text>
<text x="18.7" y="250.3">I (M2)</text>
<text x="53.1" y="247.1">P33</text>
<text x="53.1" y="250.3">P34</text>
<text x="62.8" y="247.1">P41</text>
<text x="62.8" y="250.3">P42</text>
<text x="72.4" y="247.1">D16</text>
<text x="72.4" y="250.3">C16</text>
<text x="82.1" y="247.1">P55</text>
<text x="82.1" y="250.3">P56</text>
<text x="95" y="250.3">222</text>
<text x="96.7" y="247.1">-</text>
<text x="113.1" y="246.3">I/O (RS)</text>
<text x="113.1" y="249.6">I/O</text>
<text x="147.6" y="246.3">P66</text>
<text x="149.4" y="249.6">-</text>
<text x="156.5" y="246.3">P103</text>
<text x="156.5" y="249.6">P104</text>
<text x="167.6" y="246.3">U9</text>
<text x="167.6" y="249.6">V9</text>
<text x="175.9" y="246.3">P133</text>
<text x="175.9" y="249.6">P134</text>
<text x="189.4" y="246.3">388</text>
<text x="189.4" y="249.6">391</text>
<text x="18.7" y="253.6">I/O, PGCK2</text>
<text x="53.1" y="253.6">P35</text>
<text x="62.8" y="253.6">P43</text>
<text x="72.5" y="253.6">B17</text>
<text x="82.1" y="253.6">P57</text>
<text x="95" y="253.6">223</text>
<text x="113.1" y="252.9">I/O</text>
<text x="113.1" y="256.2">I/O</text>
<text x="149.4" y="252.9">-</text>
<text x="149.4" y="256.2">-</text>
<text x="156.5" y="252.9">P105</text>
<text x="159.1" y="256.2">-</text>
<text x="167.6" y="256.2">U8</text>
<text x="167.6" y="252.9">V8</text>
<text x="175.9" y="252.9">P135</text>
<text x="175.9" y="256.2">P136</text>
<text x="189.4" y="252.9">394</text>
<text x="189.4" y="256.2">397</text>
</g>
<text font-size="1.1" x="198.8" y="9.3">R</text>
</svg>
